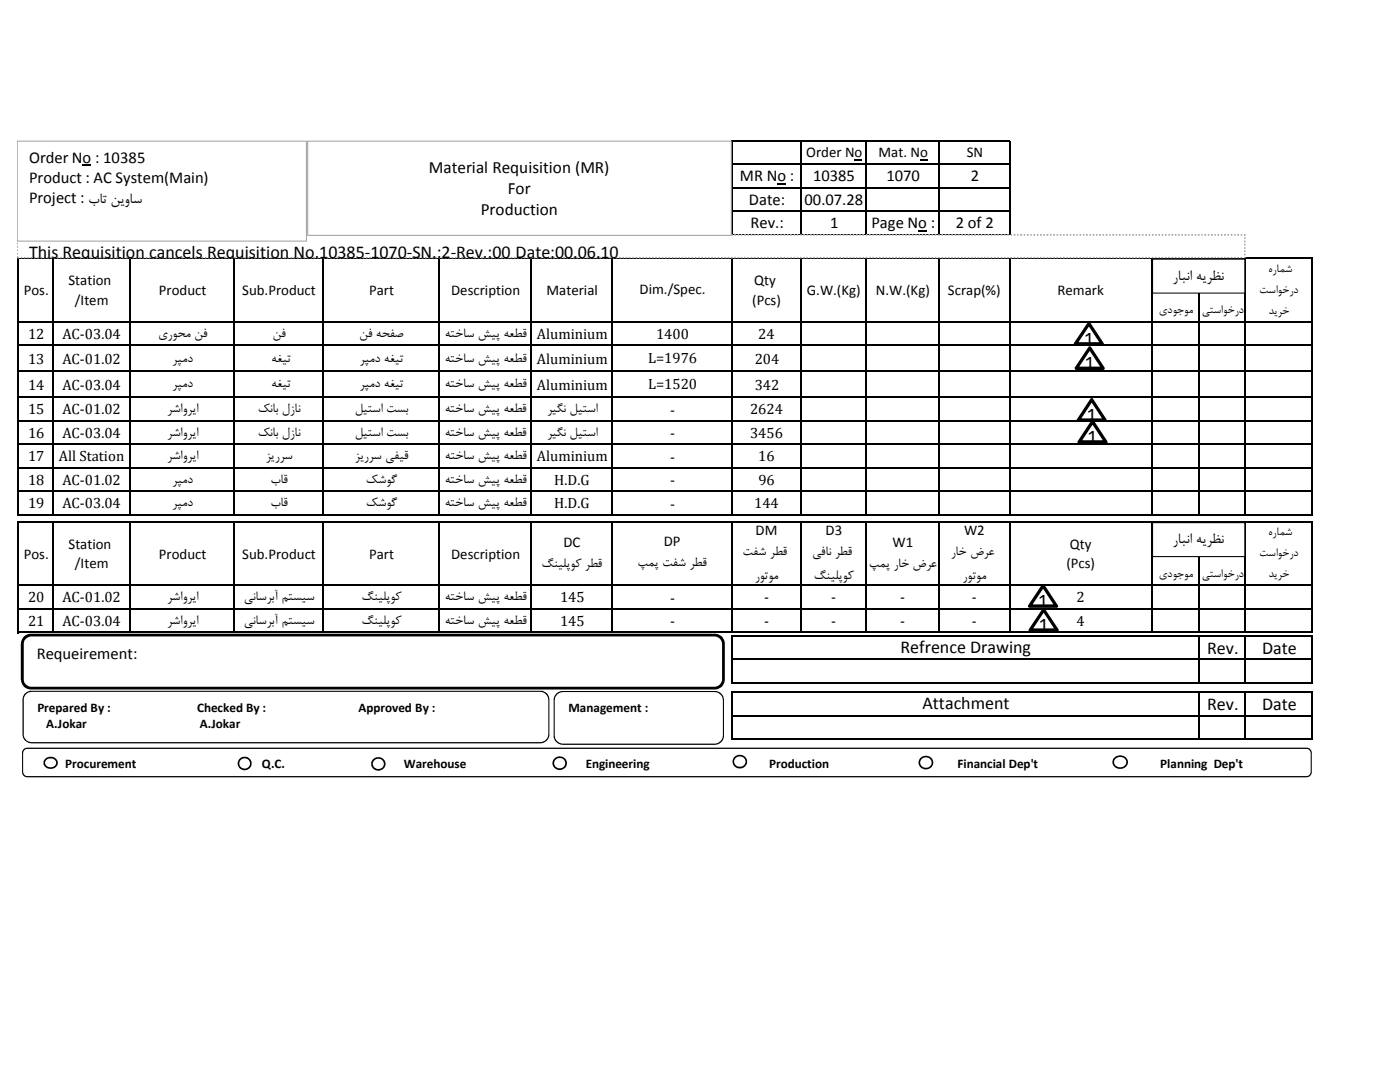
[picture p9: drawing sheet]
<svg xmlns="http://www.w3.org/2000/svg" width="279mm" height="216mm" viewBox="0 0 279 216" stroke-linecap="round" stroke-linejoin="round" font-family="sans-serif">
<path d="M155.2 36.6h1.7v.2h-1.7zM170.5 31.7h1.6v.3h-1.6zM183.6 31.7h1.6v.3h-1.6zM183.3 46h1.7v.2h-1.7z" fill="#000"/>
<g fill="none" stroke="#000" stroke-width=".3">
<path d="M146.1 27.9v19.1M146.2 28h55.4M146.2 32.7h55.4M146.2 37.4h55.4M159.9 28.2v18.8M172.9 28.2v18.8M187.4 28.2v18.8M201.5 28.2v74.7M3.6 51.4v51.5M3.7 51.5h258.3M10.6 51.7v51.2M25.9 51.7v51.2"/>
<path d="M46.7 51.7v51.2M64.4 51.7v51.2M87.6 51.7v51.2M106 51.7v51.2M122.2 51.7v51.2M146.1 51.7v51.2M146.2 42.1h55.4M146.2 46.8h55.4M159.9 51.7v51.2M172.9 51.7v51.2M187.4 51.7v51.2M229.8 51.7v51.2"/>
<path d="M239.2 51.7v51.2M248.6 51.7v51.2M261.8 51.7v51.2M3.7 64.2h258.3M3.7 68.9h258.3M3.7 74.1h258.3M3.7 79.2h258.3M3.7 83.9h258.3M3.7 88.6h258.3M3.7 93.3h258.3M3.7 98h258.3M3.6 104v22.3"/>
<path d="M3.7 102.7h258.3M3.7 104.1h258.3M3.7 116.8h258.3M10.6 104.3v22M25.9 104.3v22M46.7 104.3v22M64.4 104.3v22M87.6 104.3v22M106 104.3v22M122.2 104.3v22M146.1 104.3v22M159.9 104.3v22"/>
<path d="M172.9 104.3v22M187.4 104.3v22M201.5 104.3v22M229.8 104.3v22M239.2 104.3v22M248.6 104.3v22M261.8 104.3v22M3.7 121.5h258.3M3.7 126.2h258.3M146.1 126.7v9.7M146.1 138v9.7M146.2 126.9h115.8"/>
<path d="M146.2 131.6h115.8M146.2 136.2h115.8M146.2 138.1h115.8M239.2 127v9.4M239.2 138.3v9.4M248.6 127v9.4M248.6 138.3v9.4M261.8 127v9.4M261.8 138.3v9.4M146.2 142.8h115.8M146.2 147.5h115.8"/>
</g>
<path d="M5 127.2l.8-.4 .4-.1h136.4a1.75 1.75 0 0 1 1.8 1.8v7.1a1.72 1.72 0 0 1-1.8 1.7h-136.4a1.75 1.75 0 0 1-1.8-1.7v-7.1l.1-.5z" fill-rule="evenodd" fill="#fff"/>
<path d="M4.7 127l.7-.4 .6-.2h136.8l.6 .2 .7 .4 .5 .8 .1 7.9-.2 .6-.4 .7-.7 .5-.6 .1h-136.8l-.6-.1-.7-.5-.4-.6-.2-.8v-7.1l.2-.8zM5.2 127.5l-.5 .8v7.4l.3 .7 .4 .4 .7 .2h136.6l.9-.4 .5-.9v-7.3l-.4-.9-.9-.5h-136.7z" fill="#000"/>
<path d="M5.1 138.4l.8-.4 .4-.1h101.5a1.74 1.74 0 0 1 1.7 1.8v6.8a1.71 1.71 0 0 1-1.7 1.7h-101.5a1.71 1.71 0 0 1-1.7-1.7v-6.8l.1-.5z" fill-rule="evenodd" fill="#fff"/>
<path d="M5 138.3l.9-.5h102.3l.9 .5 .5 1.1v7.5a1.88 1.88 0 0 1-1.8 1.4h-101.5a1.98 1.98 0 0 1-1.7-1.1l-.1-.5v-7.2l.1-.6zM5.2 138.5l-.5 .8v7.5l.5 .8 .9 .5h101.9l1-.5 .3-.5 .1-.6v-7.2l-.5-.8-.4-.3-.7-.2h-101.5l-.6 .2z" fill="#000"/>
<path d="M111.1 138.5l.8-.5h.5h30.2a1.75 1.75 0 0 1 1.8 1.7v7a1.75 1.75 0 0 1-1.8 1.8h-30.2a1.79 1.79 0 0 1-1.8-1.8v-7v-.4z" fill-rule="evenodd" fill="#fff"/>
<path d="M111 138.4l1-.5h31l1 .5 .4 .6 .1 .5v7.6a1.95 1.95 0 0 1-1.9 1.5l-30.8-.1a1.89 1.89 0 0 1-1.3-1.7v-7.4zM111.2 138.6l-.4 .5-.1 .6v7l.3 1 .8 .6 31 .1 1-.5 .4-.7 .1-7.5-.3-.9-.9-.6-30.7-.1-.7 .1z" fill="#000"/>
<path d="M4.8 149.6l.7-.3h255.2a.94 .94 0 0 1 1 .9v3.9a.94 .94 0 0 1-1 .9h-255.2a.95 .95 0 0 1-1-.9v-3.9z" fill-rule="evenodd" fill="#fff"/>
<path d="M4.7 149.5l.5-.3h255.7l.5 .2 .4 .6v4.2a1.03 1.03 0 0 1-.8 .9h-255.8a1.04 1.04 0 0 1-.8-1v-4.1zM4.9 149.6l-.3 .6v3.8l.2 .5 .5 .4h255.6l.5-.4 .2-.4v-3.9l-.3-.6-.4-.2h-255.6z" fill="#000"/>
<path d="M9.1 151.6a1.28 1.28 0 0 1 1.4-.4 1.28 1.28 0 0 1 .8 1.4 1.28 1.28 0 0 1-1.5 .7 1.28 1.28 0 0 1-.9-1.4z" fill-rule="evenodd" fill="#fff"/>
<path d="M8.9 151.6a1.56 1.56 0 0 1 2.5 .1 1.41 1.41 0 0 1-.7 1.7 1.41 1.41 0 0 1-1.8-.5 1.11 1.11 0 0 1 0-1.3zM9.3 151.6l-.3 .6 .1 .4 .3 .4 .7 .1 .4-.1 .6-.4 .1-.5-.4-.6-.9-.2z" fill="#000"/>
<circle cx="48.8" cy="152.4" r="1.21" fill="#fff"/>
<path d="M47.4 152.3a1.4 1.4 0 0 1 2.8 0 1.4 1.4 0 0 1-2.8 0zM47.8 152.3a1.06 1.06 0 0 0 2.1 0 1.06 1.06 0 0 0-2.1 0z" fill="#000"/>
<circle cx="75.5" cy="152.5" r="1.22" fill="#fff"/>
<path d="M74.1 152.4a1.4 1.4 0 0 1 2.8 0 1.4 1.4 0 0 1-2.8 0zM74.7 151.7l-.3 .7 .3 .8 .8 .3 .6-.2 .4-.3 .1-.6-.3-.7-.8-.3z" fill="#000"/>
<path d="M222.4 151.4a1.39 1.39 0 0 1 1.7-.4 1.39 1.39 0 0 1 .8 1.4 1.39 1.39 0 0 1-1.7 .9 1.39 1.39 0 0 1-1-1.6z" fill-rule="evenodd" fill="#fff"/>
<path d="M222.5 151.1a1.52 1.52 0 0 1 1.8-.3 1.52 1.52 0 0 1 .7 1.8l-.6 .6a1.69 1.69 0 0 1-1.5 .1 1.3 1.3 0 0 1-.4-2.2zM222.7 151.3l-.4 .5v.5l.6 .7 .7 .1 .5-.1 .6-.5v-.8l-.4-.5-1-.2z" fill="#000"/>
<circle cx="111.7" cy="152.3" r="1.25" fill="#fff"/>
<path d="M110.7 151.3a1.46 1.46 0 0 1 1.5-.3 1.46 1.46 0 0 1 1 1.3 1.42 1.42 0 0 1-2 1.3 1.42 1.42 0 0 1-.5-2.3zM110.6 152.3a1.1 1.1 0 0 0 2.2 0 1.1 1.1 0 0 0-2.2 0z" fill="#000"/>
<path d="M183.7 151.5a1.29 1.29 0 0 1 2-.3 1.29 1.29 0 0 1 0 1.9 1.29 1.29 0 0 1-2-.2 1.11 1.11 0 0 1 0-1.4z" fill-rule="evenodd" fill="#fff"/>
<path d="M183.8 151.2a1.4 1.4 0 0 1 2.1 .1 1.4 1.4 0 0 1-.6 2.1 1.38 1.38 0 0 1-1.7-.4 1.38 1.38 0 0 1 .2-1.8zM183.9 151.4l-.3 .5v.5l.5 .6 .9 .2 .8-.5 .1-.8-.4-.6-1-.2z" fill="#000"/>
<circle cx="147.6" cy="152" r="1.26" fill="#fff"/>
<path d="M146.4 151.2l.2-.2a1.4 1.4 0 0 1 2.3 .4 1.4 1.4 0 0 1-1.3 1.9 1.36 1.36 0 0 1-1.4-1.6zM146.9 151.2l-.4 .6v.4l.3 .5 .4 .3h.7l.7-.4 .2-.7-.3-.7-.9-.3z" fill="#000"/>
<path d="M230 104.3h18.4v6.7h-18.4z" fill="#fff"/>
<path d="M229.9 104.2l18.5-.1 .1 .2v6.8l-18.5 .1-.1-.2zM230 104.4l.1-.1v6.7h-.1h18.4h-.1v-6.7l.1 .1z" fill="#000"/>
<path d="M3.4 46.9h245v4.5h-245z" fill="#fff"/>
<path d="M3.4 51.1h.2v.3h-.2zM3.4 50.4h.2v.4h-.2zM3.4 49.8h.2v.3h-.2zM3.4 49.1h.2v.3h-.2zM3.4 48.5h.2v.3h-.2zM3.4 47.8h.2v.3h-.2zM3.4 47.2h.2v.3h-.2zM3.5 46.7h.3v.3h-.3zM4.1 46.7h.4v.3h-.4zM4.8 46.7h.3v.3h-.3zM5.5 46.7h.3v.3h-.3zM6.1 46.7h.3v.3h-.3zM6.8 46.7h.3v.3h-.3zM7.5 46.7h.2v.3h-.2zM8.1 46.7h.3v.3h-.3zM8.8 46.7h.3v.3h-.3zM9.4 46.7h.3v.3h-.3zM10.1 46.7h.3v.3h-.3zM10.7 46.7h.3v.3h-.3zM11.4 46.7h.3v.3h-.3zM12 46.7h.4v.3h-.4zM12.7 46.7h.3v.3h-.3zM13.3 46.7h.4v.3h-.4zM14 46.7h.3v.3h-.3zM14.6 46.7h.4v.3h-.4zM15.3 46.7h.3v.3h-.3zM16 46.7h.3v.3h-.3zM16.6 46.7h.3v.3h-.3zM17.3 46.7h.3v.3h-.3zM17.9 46.7h.3v.3h-.3zM18.6 46.7h.3v.3h-.3zM19.3 46.7h.3v.3h-.3zM19.9 46.7h.3v.3h-.3zM20.6 46.7h.3v.3h-.3zM21.2 46.7h.3v.3h-.3zM21.9 46.7h.3v.3h-.3zM22.5 46.7h.4v.3h-.4zM23.2 46.7h.3v.3h-.3zM23.8 46.7h.4v.3h-.4zM24.5 46.7h.3v.3h-.3zM25.1 46.7h.4v.3h-.4zM25.8 46.7h.3v.3h-.3zM26.5 46.7h.3v.3h-.3zM27.1 46.7h.3v.3h-.3zM27.8 46.7h.3v.3h-.3zM28.4 46.7h.3v.3h-.3zM29.1 46.7h.3v.3h-.3zM29.8 46.7h.3v.3h-.3zM30.4 46.7h.3v.3h-.3zM31.1 46.7h.3v.3h-.3zM31.7 46.7h.3v.3h-.3zM32.4 46.7h.3v.3h-.3zM33 46.7h.4v.3h-.4zM33.7 46.7h.3v.3h-.3zM34.3 46.7h.4v.3h-.4zM35 46.7h.3v.3h-.3zM35.6 46.7h.4v.3h-.4zM36.3 46.7h.3v.3h-.3zM37 46.7h.3v.3h-.3zM37.6 46.7h.3v.3h-.3zM38.3 46.7h.3v.3h-.3zM38.9 46.7h.3v.3h-.3zM39.6 46.7h.3v.3h-.3zM40.3 46.7h.3v.3h-.3zM40.9 46.7h.3v.3h-.3zM41.6 46.7h.3v.3h-.3zM42.2 46.7h.3v.3h-.3zM42.9 46.7h.3v.3h-.3zM43.5 46.7h.4v.3h-.4zM44.2 46.7h.3v.3h-.3zM44.8 46.7h.4v.3h-.4zM45.5 46.7h.3v.3h-.3zM46.1 46.7h.4v.3h-.4zM46.8 46.7h.3v.3h-.3zM47.5 46.7h.3v.3h-.3zM48.1 46.7h.3v.3h-.3zM48.8 46.7h.3v.3h-.3zM49.4 46.7h.3v.3h-.3zM50.1 46.7h.3v.3h-.3zM50.8 46.7h.3v.3h-.3zM51.4 46.7h.3v.3h-.3zM52.1 46.7h.3v.3h-.3zM52.7 46.7h.3v.3h-.3zM53.4 46.7h.3v.3h-.3zM54 46.7h.4v.3h-.4zM54.7 46.7h.3v.3h-.3zM55.3 46.7h.4v.3h-.4zM56 46.7h.3v.3h-.3zM56.6 46.7h.4v.3h-.4zM57.3 46.7h.3v.3h-.3zM58 46.7h.3v.3h-.3zM58.6 46.7h.3v.3h-.3zM59.3 46.7h.3v.3h-.3zM59.9 46.7h.3v.3h-.3zM60.6 46.7h.3v.3h-.3zM61.3 46.7h.3v.3h-.3zM61.9 46.7h.3v.3h-.3zM62.6 46.7h.3v.3h-.3zM63.2 46.7h.3v.3h-.3zM63.9 46.7h.3v.3h-.3zM64.5 46.7h.4v.3h-.4zM65.2 46.7h.3v.3h-.3zM65.8 46.7h.4v.3h-.4zM66.5 46.7h.3v.3h-.3zM67.1 46.7h.4v.3h-.4zM67.8 46.7h.3v.3h-.3zM68.5 46.7h.3v.3h-.3zM69.1 46.7h.3v.3h-.3zM69.8 46.7h.3v.3h-.3zM70.4 46.7h.3v.3h-.3zM71.1 46.7h.3v.3h-.3zM71.8 46.7h.3v.3h-.3zM72.4 46.7h.3v.3h-.3zM73.1 46.7h.3v.3h-.3zM73.7 46.7h.3v.3h-.3zM74.4 46.7h.3v.3h-.3zM75 46.7h.4v.3h-.4zM75.7 46.7h.3v.3h-.3zM76.3 46.7h.4v.3h-.4zM77 46.7h.3v.3h-.3zM77.6 46.7h.4v.3h-.4zM78.3 46.7h.3v.3h-.3zM79 46.7h.3v.3h-.3zM79.6 46.7h.3v.3h-.3zM80.3 46.7h.3v.3h-.3zM80.9 46.7h.3v.3h-.3zM81.6 46.7h.3v.3h-.3zM82.3 46.7h.2v.3h-.2zM82.9 46.7h.3v.3h-.3zM83.6 46.7h.3v.3h-.3zM84.2 46.7h.3v.3h-.3zM84.9 46.7h.3v.3h-.3zM85.5 46.7h.4v.3h-.4zM86.2 46.7h.3v.3h-.3zM86.8 46.7h.4v.3h-.4zM87.5 46.7h.3v.3h-.3zM88.1 46.7h.4v.3h-.4zM88.8 46.7h.3v.3h-.3zM89.5 46.7h.3v.3h-.3zM90.1 46.7h.3v.3h-.3zM90.8 46.7h.3v.3h-.3zM91.4 46.7h.3v.3h-.3zM92.1 46.7h.3v.3h-.3zM92.8 46.7h.2v.3h-.2zM93.4 46.7h.3v.3h-.3zM94.1 46.7h.3v.3h-.3zM94.7 46.7h.3v.3h-.3zM95.4 46.7h.3v.3h-.3zM96 46.7h.4v.3h-.4zM96.7 46.7h.3v.3h-.3zM97.3 46.7h.4v.3h-.4zM98 46.7h.3v.3h-.3zM98.6 46.7h.4v.3h-.4zM99.3 46.7h.3v.3h-.3zM99.9 46.7h.4v.3h-.4zM100.6 46.7h.3v.3h-.3zM101.3 46.7h.3v.3h-.3zM101.9 46.7h.3v.3h-.3zM102.6 46.7h.3v.3h-.3zM103.3 46.7h.2v.3h-.2zM103.9 46.7h.3v.3h-.3zM104.6 46.7h.3v.3h-.3zM105.2 46.7h.3v.3h-.3zM105.9 46.7h.3v.3h-.3zM106.5 46.7h.3v.3h-.3zM107.2 46.7h.3v.3h-.3zM107.8 46.7h.4v.3h-.4zM108.5 46.7h.3v.3h-.3zM109.1 46.7h.4v.3h-.4zM109.8 46.7h.3v.3h-.3zM110.4 46.7h.4v.3h-.4zM111.1 46.7h.3v.3h-.3zM111.8 46.7h.3v.3h-.3zM112.4 46.7h.3v.3h-.3zM113.1 46.7h.3v.3h-.3zM113.7 46.7h.3v.3h-.3zM114.4 46.7h.3v.3h-.3zM115.1 46.7h.3v.3h-.3zM115.7 46.7h.3v.3h-.3zM116.4 46.7h.3v.3h-.3zM117 46.7h.3v.3h-.3zM117.7 46.7h.3v.3h-.3zM118.3 46.7h.4v.3h-.4zM119 46.7h.3v.3h-.3zM119.6 46.7h.4v.3h-.4zM120.3 46.7h.3v.3h-.3zM120.9 46.7h.4v.3h-.4zM121.6 46.7h.3v.3h-.3zM122.3 46.7h.3v.3h-.3zM122.9 46.7h.3v.3h-.3zM123.6 46.7h.3v.3h-.3zM124.2 46.7h.3v.3h-.3zM124.9 46.7h.3v.3h-.3zM125.6 46.7h.3v.3h-.3zM126.2 46.7h.3v.3h-.3zM126.9 46.7h.3v.3h-.3zM127.5 46.7h.3v.3h-.3zM128.2 46.7h.3v.3h-.3zM128.8 46.7h.4v.3h-.4zM129.5 46.7h.3v.3h-.3zM130.1 46.7h.4v.3h-.4zM130.8 46.7h.3v.3h-.3zM131.4 46.7h.4v.3h-.4zM132.1 46.7h.3v.3h-.3zM132.8 46.7h.3v.3h-.3zM133.4 46.7h.3v.3h-.3zM134.1 46.7h.3v.3h-.3zM134.7 46.7h.3v.3h-.3zM135.4 46.7h.3v.3h-.3zM136.1 46.7h.3v.3h-.3zM136.7 46.7h.3v.3h-.3zM137.4 46.7h.3v.3h-.3zM138 46.7h.3v.3h-.3zM138.7 46.7h.3v.3h-.3zM139.3 46.7h.4v.3h-.4zM140 46.7h.3v.3h-.3zM140.6 46.7h.4v.3h-.4zM141.3 46.7h.3v.3h-.3zM141.9 46.7h.4v.3h-.4zM142.6 46.7h.3v.3h-.3zM143.3 46.7h.3v.3h-.3zM143.9 46.7h.3v.3h-.3zM144.6 46.7h.3v.3h-.3zM145.2 46.7h.3v.3h-.3zM145.9 46.7h.3v.3h-.3zM146.6 46.7h.3v.3h-.3zM147.2 46.7h.3v.3h-.3zM147.9 46.7h.3v.3h-.3zM148.5 46.7h.3v.3h-.3zM149.2 46.7h.3v.3h-.3zM149.8 46.7h.4v.3h-.4zM150.5 46.7h.3v.3h-.3zM151.1 46.7h.4v.3h-.4zM151.8 46.7h.3v.3h-.3zM152.4 46.7h.4v.3h-.4zM153.1 46.7h.3v.3h-.3zM153.8 46.7h.3v.3h-.3zM154.4 46.7h.3v.3h-.3zM155.1 46.7h.3v.3h-.3zM155.7 46.7h.3v.3h-.3zM156.4 46.7h.3v.3h-.3zM157.1 46.7h.3v.3h-.3zM157.7 46.7h.3v.3h-.3zM158.4 46.7h.3v.3h-.3zM159 46.7h.3v.3h-.3zM159.7 46.7h.3v.3h-.3zM160.3 46.7h.4v.3h-.4zM161 46.7h.3v.3h-.3zM161.6 46.7h.4v.3h-.4zM162.3 46.7h.3v.3h-.3zM162.9 46.7h.4v.3h-.4zM163.6 46.7h.3v.3h-.3zM164.3 46.7h.3v.3h-.3zM164.9 46.7h.3v.3h-.3zM165.6 46.7h.3v.3h-.3zM166.2 46.7h.3v.3h-.3zM166.9 46.7h.3v.3h-.3zM167.6 46.7h.3v.3h-.3zM168.2 46.7h.3v.3h-.3zM168.9 46.7h.3v.3h-.3zM169.5 46.7h.3v.3h-.3zM170.2 46.7h.3v.3h-.3zM170.8 46.7h.4v.3h-.4zM171.5 46.7h.3v.3h-.3zM172.1 46.7h.4v.3h-.4zM172.8 46.7h.3v.3h-.3zM173.4 46.7h.4v.3h-.4zM174.1 46.7h.3v.3h-.3zM174.8 46.7h.3v.3h-.3zM175.4 46.7h.3v.3h-.3zM176.1 46.7h.3v.3h-.3zM176.7 46.7h.3v.3h-.3zM177.4 46.7h.3v.3h-.3zM178.1 46.7h.3v.3h-.3zM178.7 46.7h.3v.3h-.3zM179.4 46.7h.3v.3h-.3zM180 46.7h.3v.3h-.3zM180.7 46.7h.3v.3h-.3zM181.3 46.7h.4v.3h-.4zM182 46.7h.3v.3h-.3zM182.6 46.7h.4v.3h-.4zM183.3 46.7h.3v.3h-.3zM183.9 46.7h.4v.3h-.4zM184.6 46.7h.3v.3h-.3zM185.3 46.7h.3v.3h-.3zM185.9 46.7h.3v.3h-.3zM186.6 46.7h.3v.3h-.3zM187.2 46.7h.3v.3h-.3zM187.9 46.7h.3v.3h-.3zM188.6 46.7h.2v.3h-.2zM189.2 46.7h.3v.3h-.3zM189.9 46.7h.3v.3h-.3zM190.5 46.7h.3v.3h-.3zM191.2 46.7h.3v.3h-.3zM191.8 46.7h.4v.3h-.4zM192.5 46.7h.3v.3h-.3zM193.1 46.7h.4v.3h-.4zM193.8 46.7h.3v.3h-.3zM194.4 46.7h.4v.3h-.4zM195.1 46.7h.3v.3h-.3zM195.7 46.7h.4v.3h-.4zM196.4 46.7h.3v.3h-.3zM197.1 46.7h.3v.3h-.3zM197.7 46.7h.3v.3h-.3zM198.4 46.7h.3v.3h-.3zM199.1 46.7h.2v.3h-.2zM199.7 46.7h.3v.3h-.3zM200.4 46.7h.3v.3h-.3zM201 46.7h.3v.3h-.3zM201.7 46.7h.3v.3h-.3zM202.3 46.7h.3v.3h-.3zM203 46.7h.3v.3h-.3zM203.6 46.7h.4v.3h-.4zM204.3 46.7h.3v.3h-.3zM204.9 46.7h.4v.3h-.4zM205.6 46.7h.3v.3h-.3zM206.2 46.7h.4v.3h-.4zM206.9 46.7h.3v.3h-.3zM207.6 46.7h.3v.3h-.3zM208.2 46.7h.3v.3h-.3zM208.9 46.7h.3v.3h-.3zM209.5 46.7h.3v.3h-.3zM210.2 46.7h.3v.3h-.3zM210.9 46.7h.3v.3h-.3zM211.5 46.7h.3v.3h-.3zM212.2 46.7h.3v.3h-.3zM212.8 46.7h.3v.3h-.3zM213.5 46.7h.3v.3h-.3zM214.1 46.7h.4v.3h-.4zM214.8 46.7h.3v.3h-.3zM215.4 46.7h.4v.3h-.4zM216.1 46.7h.3v.3h-.3zM216.7 46.7h.4v.3h-.4zM217.4 46.7h.3v.3h-.3zM218.1 46.7h.3v.3h-.3zM218.7 46.7h.3v.3h-.3zM219.4 46.7h.3v.3h-.3zM220 46.7h.3v.3h-.3zM220.7 46.7h.3v.3h-.3zM221.4 46.7h.3v.3h-.3zM222 46.7h.3v.3h-.3zM222.7 46.7h.3v.3h-.3zM223.3 46.7h.3v.3h-.3zM224 46.7h.3v.3h-.3zM224.6 46.7h.4v.3h-.4zM225.3 46.7h.3v.3h-.3zM225.9 46.7h.4v.3h-.4zM226.6 46.7h.3v.3h-.3zM227.2 46.7h.4v.3h-.4zM227.9 46.7h.3v.3h-.3zM228.6 46.7h.3v.3h-.3zM229.2 46.7h.3v.3h-.3zM229.9 46.7h.3v.3h-.3zM230.5 46.7h.3v.3h-.3zM231.2 46.7h.3v.3h-.3zM231.9 46.7h.3v.3h-.3zM232.5 46.7h.3v.3h-.3zM233.2 46.7h.3v.3h-.3zM233.8 46.7h.3v.3h-.3zM234.5 46.7h.3v.3h-.3zM235.1 46.7h.4v.3h-.4zM235.8 46.7h.3v.3h-.3zM236.4 46.7h.4v.3h-.4zM237.1 46.7h.3v.3h-.3zM237.7 46.7h.4v.3h-.4zM238.4 46.7h.3v.3h-.3zM239.1 46.7h.3v.3h-.3zM239.7 46.7h.3v.3h-.3zM240.4 46.7h.3v.3h-.3zM241 46.7h.3v.3h-.3zM241.7 46.7h.3v.3h-.3zM242.4 46.7h.3v.3h-.3zM243 46.7h.3v.3h-.3zM243.7 46.7h.3v.3h-.3zM244.3 46.7h.3v.3h-.3zM245 46.7h.3v.3h-.3zM245.6 46.7h.4v.3h-.4zM246.3 46.7h.3v.3h-.3zM246.9 46.7h.4v.3h-.4zM247.6 46.7h.3v.3h-.3zM248.2 46.7h.3l.1 .3h-.3v-.1l.1 .1h-.2zM248.3 47.3h.3v.4h-.3zM248.3 48h.3v.3h-.3zM248.3 48.6h.3v.4h-.3zM248.3 49.3h.3v.4h-.3zM248.3 50h.3v.3h-.3zM248.3 50.6h.3v.4h-.3zM248.2 51.3h.2l-.1 .1v-.1h.3l-.1 .2-.3 .1zM247.6 51.3h.3v.3h-.3zM246.9 51.3h.4v.3h-.4zM246.3 51.3h.3v.3h-.3zM245.6 51.3h.4v.3h-.4zM244.9 51.3h.4v.3h-.4zM244.3 51.3h.3v.3h-.3zM243.6 51.3h.4v.3h-.4zM243 51.3h.3v.3h-.3zM242.3 51.3h.4v.3h-.4zM241.7 51.3h.3v.3h-.3zM241 51.3h.3v.3h-.3zM240.4 51.3h.3v.3h-.3zM239.7 51.3h.3v.3h-.3zM239.1 51.3h.3v.3h-.3zM238.4 51.3h.3v.3h-.3zM237.7 51.3h.4v.3h-.4zM237.1 51.3h.3v.3h-.3zM236.4 51.3h.4v.3h-.4zM235.8 51.3h.3v.3h-.3zM235.1 51.3h.4v.3h-.4zM234.4 51.3h.4v.3h-.4zM233.8 51.3h.3v.3h-.3zM233.1 51.3h.4v.3h-.4zM232.5 51.3h.3v.3h-.3zM231.8 51.3h.4v.3h-.4zM231.2 51.3h.3v.3h-.3zM230.5 51.3h.3v.3h-.3zM229.9 51.3h.3v.3h-.3zM229.2 51.3h.3v.3h-.3zM228.6 51.3h.3v.3h-.3zM227.9 51.3h.3v.3h-.3zM227.2 51.3h.4v.3h-.4zM226.6 51.3h.3v.3h-.3zM225.9 51.3h.4v.3h-.4zM225.3 51.3h.3v.3h-.3zM224.6 51.3h.4v.3h-.4zM223.9 51.3h.4v.3h-.4zM223.3 51.3h.3v.3h-.3zM222.6 51.3h.4v.3h-.4zM222 51.3h.3v.3h-.3zM221.3 51.3h.4v.3h-.4zM220.7 51.3h.3v.3h-.3zM220 51.3h.3v.3h-.3zM219.4 51.3h.3v.3h-.3zM218.7 51.3h.3v.3h-.3zM218.1 51.3h.3v.3h-.3zM217.4 51.3h.3v.3h-.3zM216.7 51.3h.4v.3h-.4zM216.1 51.3h.3v.3h-.3zM215.4 51.3h.4v.3h-.4zM214.8 51.3h.3v.3h-.3zM214.1 51.3h.4v.3h-.4zM213.4 51.3h.4v.3h-.4zM212.8 51.3h.3v.3h-.3zM212.1 51.3h.4v.3h-.4zM211.5 51.3h.3v.3h-.3zM210.8 51.3h.4v.3h-.4zM210.2 51.3h.3v.3h-.3zM209.5 51.3h.3v.3h-.3zM208.9 51.3h.3v.3h-.3zM208.2 51.3h.3v.3h-.3zM207.6 51.3h.3v.3h-.3zM206.9 51.3h.3v.3h-.3zM206.2 51.3h.4v.3h-.4zM205.6 51.3h.3v.3h-.3zM204.9 51.3h.4v.3h-.4zM204.3 51.3h.3v.3h-.3zM203.6 51.3h.4v.3h-.4zM202.9 51.3h.4v.3h-.4zM202.3 51.3h.3v.3h-.3zM201.6 51.3h.4v.3h-.4zM201 51.3h.3v.3h-.3zM200.3 51.3h.4v.3h-.4zM199.7 51.3h.3v.3h-.3zM199 51.3h.3v.3h-.3zM198.4 51.3h.3v.3h-.3zM197.7 51.3h.3v.3h-.3zM197.1 51.3h.3v.3h-.3zM196.4 51.3h.3v.3h-.3zM195.7 51.3h.4v.3h-.4zM195.1 51.3h.3v.3h-.3zM194.4 51.3h.4v.3h-.4zM193.8 51.3h.3v.3h-.3zM193.1 51.3h.4v.3h-.4zM192.4 51.3h.4v.3h-.4zM191.8 51.3h.4v.3h-.4zM191.1 51.3h.4v.3h-.4zM190.5 51.3h.3v.3h-.3zM189.8 51.3h.4v.3h-.4zM189.2 51.3h.3v.3h-.3zM188.5 51.3h.3v.3h-.3zM187.9 51.3h.3v.3h-.3zM187.2 51.3h.3v.3h-.3zM186.6 51.3h.3v.3h-.3zM185.9 51.3h.3v.3h-.3zM185.3 51.3h.3v.3h-.3zM184.6 51.3h.3v.3h-.3zM183.9 51.3h.4v.3h-.4zM183.3 51.3h.3v.3h-.3zM182.6 51.3h.4v.3h-.4zM181.9 51.3h.4v.3h-.4zM181.3 51.3h.4v.3h-.4zM180.6 51.3h.4v.3h-.4zM180 51.3h.3v.3h-.3zM179.3 51.3h.4v.3h-.4zM178.7 51.3h.3v.3h-.3zM178 51.3h.4v.3h-.4zM177.4 51.3h.3v.3h-.3zM176.7 51.3h.3v.3h-.3zM176.1 51.3h.3v.3h-.3zM175.4 51.3h.3v.3h-.3zM174.8 51.3h.3v.3h-.3zM174.1 51.3h.3v.3h-.3zM173.4 51.3h.4v.3h-.4zM172.8 51.3h.3v.3h-.3zM172.1 51.3h.4v.3h-.4zM171.4 51.3h.4v.3h-.4zM170.8 51.3h.4v.3h-.4zM170.1 51.3h.4v.3h-.4zM169.5 51.3h.3v.3h-.3zM168.8 51.3h.4v.3h-.4zM168.2 51.3h.3v.3h-.3zM167.5 51.3h.4v.3h-.4zM166.9 51.3h.3v.3h-.3zM166.2 51.3h.3v.3h-.3zM165.6 51.3h.3v.3h-.3zM164.9 51.3h.3v.3h-.3zM164.3 51.3h.3v.3h-.3zM163.6 51.3h.3v.3h-.3zM162.9 51.3h.4v.3h-.4zM162.3 51.3h.3v.3h-.3zM161.6 51.3h.4v.3h-.4zM161 51.3h.3v.3h-.3zM160.3 51.3h.4v.3h-.4zM159.6 51.3h.4v.3h-.4zM159 51.3h.3v.3h-.3zM158.3 51.3h.4v.3h-.4zM157.7 51.3h.3v.3h-.3zM157 51.3h.4v.3h-.4zM156.4 51.3h.3v.3h-.3zM155.7 51.3h.3v.3h-.3zM155.1 51.3h.3v.3h-.3zM154.4 51.3h.3v.3h-.3zM153.8 51.3h.3v.3h-.3zM153.1 51.3h.3v.3h-.3zM152.4 51.3h.4v.3h-.4zM151.8 51.3h.3v.3h-.3zM151.1 51.3h.4v.3h-.4zM150.5 51.3h.3v.3h-.3zM149.8 51.3h.4v.3h-.4zM149.1 51.3h.4v.3h-.4zM148.5 51.3h.3v.3h-.3zM147.8 51.3h.4v.3h-.4zM147.2 51.3h.3v.3h-.3zM146.5 51.3h.4v.3h-.4zM145.9 51.3h.3v.3h-.3zM145.2 51.3h.3v.3h-.3zM144.6 51.3h.3v.3h-.3zM143.9 51.3h.3v.3h-.3zM143.3 51.3h.3v.3h-.3zM142.6 51.3h.3v.3h-.3zM141.9 51.3h.4v.3h-.4zM141.3 51.3h.3v.3h-.3zM140.6 51.3h.4v.3h-.4zM140 51.3h.3v.3h-.3zM139.3 51.3h.4v.3h-.4zM138.6 51.3h.4v.3h-.4zM138 51.3h.3v.3h-.3zM137.3 51.3h.4v.3h-.4zM136.7 51.3h.3v.3h-.3zM136 51.3h.4v.3h-.4zM135.4 51.3h.3v.3h-.3zM134.7 51.3h.3v.3h-.3zM134.1 51.3h.3v.3h-.3zM133.4 51.3h.3v.3h-.3zM132.8 51.3h.3v.3h-.3zM132.1 51.3h.3v.3h-.3zM131.4 51.3h.4v.3h-.4zM130.8 51.3h.3v.3h-.3zM130.1 51.3h.4v.3h-.4zM129.5 51.3h.3v.3h-.3zM128.8 51.3h.4v.3h-.4zM128.1 51.3h.4v.3h-.4zM127.5 51.3h.3v.3h-.3zM126.8 51.3h.4v.3h-.4zM126.2 51.3h.3v.3h-.3zM125.5 51.3h.4v.3h-.4zM124.9 51.3h.3v.3h-.3zM124.2 51.3h.3v.3h-.3zM123.6 51.3h.3v.3h-.3zM122.9 51.3h.3v.3h-.3zM122.3 51.3h.3v.3h-.3zM121.6 51.3h.3v.3h-.3zM120.9 51.3h.4v.3h-.4zM120.3 51.3h.3v.3h-.3zM119.6 51.3h.4v.3h-.4zM119 51.3h.3v.3h-.3zM118.3 51.3h.4v.3h-.4zM117.6 51.3h.4v.3h-.4zM117 51.3h.3v.3h-.3zM116.3 51.3h.4v.3h-.4zM115.7 51.3h.3v.3h-.3zM115 51.3h.4v.3h-.4zM114.4 51.3h.3v.3h-.3zM113.7 51.3h.3v.3h-.3zM113.1 51.3h.3v.3h-.3zM112.4 51.3h.3v.3h-.3zM111.8 51.3h.3v.3h-.3zM111.1 51.3h.3v.3h-.3zM110.4 51.3h.4v.3h-.4zM109.8 51.3h.3v.3h-.3zM109.1 51.3h.4v.3h-.4zM108.5 51.3h.3v.3h-.3zM107.8 51.3h.4v.3h-.4zM107.1 51.3h.4v.3h-.4zM106.5 51.3h.3v.3h-.3zM105.8 51.3h.4v.3h-.4zM105.2 51.3h.3v.3h-.3zM104.5 51.3h.4v.3h-.4zM103.9 51.3h.3v.3h-.3zM103.2 51.3h.3v.3h-.3zM102.6 51.3h.3v.3h-.3zM101.9 51.3h.3v.3h-.3zM101.3 51.3h.3v.3h-.3zM100.6 51.3h.3v.3h-.3zM99.9 51.3h.4v.3h-.4zM99.3 51.3h.3v.3h-.3zM98.6 51.3h.4v.3h-.4zM98 51.3h.3v.3h-.3zM97.3 51.3h.4v.3h-.4zM96.6 51.3h.4v.3h-.4zM96 51.3h.4v.3h-.4zM95.3 51.3h.4v.3h-.4zM94.7 51.3h.3v.3h-.3zM94 51.3h.4v.3h-.4zM93.4 51.3h.3v.3h-.3zM92.7 51.3h.3v.3h-.3zM92.1 51.3h.3v.3h-.3zM91.4 51.3h.3v.3h-.3zM90.8 51.3h.3v.3h-.3zM90.1 51.3h.3v.3h-.3zM89.5 51.3h.3v.3h-.3zM88.8 51.3h.3v.3h-.3zM88.1 51.3h.4v.3h-.4zM87.5 51.3h.3v.3h-.3zM86.8 51.3h.4v.3h-.4zM86.1 51.3h.4v.3h-.4zM85.5 51.3h.4v.3h-.4zM84.8 51.3h.4v.3h-.4zM84.2 51.3h.3v.3h-.3zM83.5 51.3h.4v.3h-.4zM82.9 51.3h.3v.3h-.3zM82.2 51.3h.3v.3h-.3zM81.6 51.3h.3v.3h-.3zM80.9 51.3h.3v.3h-.3zM80.3 51.3h.3v.3h-.3zM79.6 51.3h.3v.3h-.3zM79 51.3h.3v.3h-.3zM78.3 51.3h.3v.3h-.3zM77.6 51.3h.4v.3h-.4zM77 51.3h.3v.3h-.3zM76.3 51.3h.4v.3h-.4zM75.6 51.3h.4v.3h-.4zM75 51.3h.4v.3h-.4zM74.3 51.3h.4v.3h-.4zM73.7 51.3h.3v.3h-.3zM73 51.3h.4v.3h-.4zM72.4 51.3h.3v.3h-.3zM71.7 51.3h.4v.3h-.4zM71.1 51.3h.3v.3h-.3zM70.4 51.3h.3v.3h-.3zM69.8 51.3h.3v.3h-.3zM69.1 51.3h.3v.3h-.3zM68.5 51.3h.3v.3h-.3zM67.8 51.3h.3v.3h-.3zM67.1 51.3h.4v.3h-.4zM66.5 51.3h.3v.3h-.3zM65.8 51.3h.4v.3h-.4zM65.2 51.3h.3v.3h-.3zM64.5 51.3h.4v.3h-.4zM63.8 51.3h.4v.3h-.4zM63.2 51.3h.3v.3h-.3zM62.5 51.3h.4v.3h-.4zM61.9 51.3h.3v.3h-.3zM61.2 51.3h.4v.3h-.4zM60.6 51.3h.3v.3h-.3zM59.9 51.3h.3v.3h-.3zM59.3 51.3h.3v.3h-.3zM58.6 51.3h.3v.3h-.3zM58 51.3h.3v.3h-.3zM57.3 51.3h.3v.3h-.3zM56.6 51.3h.4v.3h-.4zM56 51.3h.3v.3h-.3zM55.3 51.3h.4v.3h-.4zM54.7 51.3h.3v.3h-.3zM54 51.3h.4v.3h-.4zM53.3 51.3h.4v.3h-.4zM52.7 51.3h.3v.3h-.3zM52 51.3h.4v.3h-.4zM51.4 51.3h.3v.3h-.3zM50.7 51.3h.4v.3h-.4zM50.1 51.3h.3v.3h-.3zM49.4 51.3h.3v.3h-.3zM48.8 51.3h.3v.3h-.3zM48.1 51.3h.3v.3h-.3zM47.5 51.3h.3v.3h-.3zM46.8 51.3h.3v.3h-.3zM46.1 51.3h.4v.3h-.4zM45.5 51.3h.3v.3h-.3zM44.8 51.3h.4v.3h-.4zM44.2 51.3h.3v.3h-.3zM43.5 51.3h.4v.3h-.4zM42.8 51.3h.4v.3h-.4zM42.2 51.3h.3v.3h-.3zM41.5 51.3h.4v.3h-.4zM40.9 51.3h.3v.3h-.3zM40.2 51.3h.4v.3h-.4zM39.6 51.3h.3v.3h-.3zM38.9 51.3h.3v.3h-.3zM38.3 51.3h.3v.3h-.3zM37.6 51.3h.3v.3h-.3zM37 51.3h.3v.3h-.3zM36.3 51.3h.3v.3h-.3zM35.6 51.3h.4v.3h-.4zM35 51.3h.3v.3h-.3zM34.3 51.3h.4v.3h-.4zM33.7 51.3h.3v.3h-.3zM33 51.3h.4v.3h-.4zM32.3 51.3h.4v.3h-.4zM31.7 51.3h.3v.3h-.3zM31 51.3h.4v.3h-.4zM30.4 51.3h.3v.3h-.3zM29.7 51.3h.4v.3h-.4zM29.1 51.3h.3v.3h-.3zM28.4 51.3h.3v.3h-.3zM27.8 51.3h.3v.3h-.3zM27.1 51.3h.3v.3h-.3zM26.5 51.3h.3v.3h-.3zM25.8 51.3h.3v.3h-.3zM25.1 51.3h.4v.3h-.4zM24.5 51.3h.3v.3h-.3zM23.8 51.3h.4v.3h-.4zM23.2 51.3h.3v.3h-.3zM22.5 51.3h.4v.3h-.4zM21.8 51.3h.4v.3h-.4zM21.2 51.3h.3v.3h-.3zM20.5 51.3h.4v.3h-.4zM19.9 51.3h.3v.3h-.3zM19.2 51.3h.4v.3h-.4zM18.6 51.3h.3v.3h-.3zM17.9 51.3h.3v.3h-.3zM17.3 51.3h.3v.3h-.3zM16.6 51.3h.3v.3h-.3zM16 51.3h.3v.3h-.3zM15.3 51.3h.3v.3h-.3zM14.6 51.3h.4v.3h-.4zM14 51.3h.3v.3h-.3zM13.3 51.3h.4v.3h-.4zM12.7 51.3h.3v.3h-.3zM12 51.3h.4v.3h-.4zM11.3 51.3h.4v.3h-.4zM10.7 51.3h.3v.3h-.3zM10 51.3h.4v.3h-.4zM9.4 51.3h.3v.3h-.3zM8.7 51.3h.4v.3h-.4zM8.1 51.3h.3v.3h-.3zM7.4 51.3h.3v.3h-.3zM6.8 51.3h.3v.3h-.3zM6.1 51.3h.3v.3h-.3zM5.5 51.3h.3v.3h-.3zM4.8 51.3h.3v.3h-.3zM4.1 51.3h.4v.3h-.4zM3.5 51.3h.3v.3h-.3z" fill="#a6a6a6"/>
<path d="M3.4 28.2h57.7v19.9h-57.7z" fill="#fff"/>
<path d="M3.4 28.1h57.8v20.1h-57.8zM3.4 28.3l.2-.1v19.9l-.2-.1h57.7l-.1 .1v-19.9l.1 .1z" fill="#a6a6a6"/>
<path d="M16.5 32.9h1.7v.2h-1.7z" fill="#000"/>
<path d="M61.4 28.2h84.5v18.7h-84.5z" fill="#fff"/>
<path d="M61.3 28.1h84.6l.1 .1v18.7l-.1 .2h-84.5zM61.4 28.3l.1-.1v18.7h-.1h84.5h-.1v-18.7l.1 .1z" fill="#a6a6a6"/>
<path d="M230 51.7h18.4v6.8h-18.4z" fill="#fff"/>
<path d="M229.9 51.6h18.5l.1 .1v6.9h-18.5l-.1-.1zM230.1 51.7v6.8l-.1-.1h18.4l-.1 .1v-6.8l.1 .1h-18.4z" fill="#000"/>
<path d="M217.3 64.6l2.7 4h-5.4z" fill="#fff"/>
<path d="M217.1 64.3l.5 .1 2.7 4.1a.34 .34 0 0 1-.3 .5h-5.4a.34 .34 0 0 1-.3-.5zM217 64.7h.6l-2.7 4.1-.3-.5h5.4l-.3 .5z" fill="#000"/>
<path d="M217.5 69.4l2.6 4.1h-5.3z" fill="#fff"/>
<path d="M217.3 69.1l.5 .2 2.6 4a.34 .34 0 0 1-.3 .5h-5.3a.34 .34 0 0 1-.3-.5zM217.2 69.6h.6l-2.7 4.1-.3-.5h5.3l-.2 .5z" fill="#000"/>
<path d="M217.8 79.8l2.8 4h-5.4z" fill="#fff"/>
<path d="M217.7 79.5l.4 .1 2.7 4.1 .1 .3-.2 .1-5.5 .1-.3-.2v-.3zM217.6 79.9h.5l-2.6 4.1-.3-.5h5.4l-.3 .5z" fill="#000"/>
<path d="M218.1 84.2l2.6 4h-5.4z" fill="#fff"/>
<path d="M217.8 83.9l.3-.1 .2 .1 2.7 4.1v.3l-.1 .2h-5.6l-.2-.2v-.3zM217.8 84.3h.5l-2.7 4-.3-.5h5.4l-.3 .5z" fill="#000"/>
<path d="M208.2 116.9l2.7 4h-5.4z" fill="#fff"/>
<path d="M208 116.6l.4 .1 2.7 4.1 .1 .3-.3 .2h-5.4a.34 .34 0 0 1-.3-.5zM207.9 117.1h.5l-2.7 4-.2-.5h5.4l-.3 .5z" fill="#000"/>
<path d="M208.3 121.7l2.6 4h-5.3z" fill="#fff"/>
<path d="M208 121.5l.3-.1 .2 .1 2.7 4.1a.34 .34 0 0 1-.3 .5h-5.3a.34 .34 0 0 1-.3-.5zM208 121.9h.5l-2.6 4-.3-.5h5.3l-.2 .5z" fill="#000"/>
<g font-size="3.6">
<text x="5.8" y="51.5">This Requisition cancels Requisition No.10385‐1070‐SN.:2‐Rev.:00 Date:00.06.10</text>
<text x="216.3" y="68.8">1</text>
<text x="216.5" y="73.7">1</text>
<text x="216.8" y="84">1</text>
<text x="217" y="88.4">1</text>
<text x="207.1" y="121.2">1</text>
<text x="207.3" y="125.9">1</text>
<text x="179.7" y="130.3">Refrence Drawing</text>
<text x="240.9" y="130.4">Rev.</text>
<text x="251.9" y="130.4">Date</text>
<text x="184.1" y="141.5">Attachment</text>
<text x="240.9" y="141.7">Rev.</text>
<text x="251.9" y="141.7">Date</text>
</g>
<g font-size="3.4">
<text x="85.6" y="34.5">Material Requisition (MR)</text>
<text x="101.3" y="38.7">For</text>
<text x="95.9" y="42.9">Production</text>
</g>
<g font-size="3.3">
<text x="5.8" y="32.5">Order No : 10385</text>
<text x="5.8" y="40.5">Project : بات نيواس</text>
<text x="5.8" y="36.4">Product : AC System(Main)</text>
<text x="147.7" y="36.2">MR No :</text>
<text x="149.5" y="40.9">Date:</text>
<text x="160.6" y="40.9">00.07.28</text>
<text x="162.3" y="36.2">10385</text>
<text x="176.9" y="36.2">1070</text>
<text x="193.8" y="36.2">2</text>
<text x="149.8" y="45.6">Rev.:</text>
<text x="165.7" y="45.6">1</text>
<text x="173.9" y="45.6">Page No :</text>
<text x="190.8" y="45.6">2 of 2</text>
<text x="234" y="55.8">رابان ه</text>
<text x="240" y="55.8">يرظن</text>
<text x="234" y="108.4">رابان ه</text>
<text x="240" y="108.4">يرظن</text>
<text x="7.3" y="131.5">Requeirement:</text>
</g>
<g font-size="3">
<text x="160.9" y="31.4">Order No</text>
<text x="175.3" y="31.4">Mat. No</text>
<text x="193" y="31.4">SN</text>
<text x="4.7" y="58.9">Pos.</text>
<text x="13.7" y="56.9">Station</text>
<text x="31.7" y="58.9">Product</text>
<text x="48.3" y="58.9">Sub.Product</text>
<text x="73.7" y="58.9">Part</text>
<text x="90" y="58.9">Description</text>
<text x="109.1" y="58.9">Material</text>
<text x="127.6" y="58.7">Dim./Spec.</text>
<text x="150.5" y="56.9">Qty</text>
<text x="161" y="58.9">G.W.(Kg)</text>
<text x="174.8" y="58.9">N.W.(Kg)</text>
<text x="189.2" y="58.9">Scrap(%)</text>
<text x="211" y="58.9">Remark</text>
<text x="14.9" y="60.8">/Item</text>
<text x="150.1" y="60.8">(Pcs)</text>
<text x="5.6" y="67.6">12</text>
<text x="12.4" y="67.6">AC‐03.04</text>
<text x="31.5" y="67.2">يروحم نف</text>
<text x="54.4" y="67.2">نف</text>
<text x="71.7" y="67.2">نف هحفص</text>
<text x="88.8" y="67.2">هتخاس شيپ هعطق</text>
<text x="107.1" y="67.6">Aluminium</text>
<text x="130.9" y="67.7">1400</text>
<text x="151.3" y="67.6">24</text>
<text x="5.6" y="72.6">13</text>
<text x="5.6" y="77.7">14</text>
<text x="12.4" y="72.6">AC‐01.02</text>
<text x="12.4" y="77.7">AC‐03.04</text>
<text x="34.4" y="72.1">رپمد</text>
<text x="34.4" y="77.3">رپمد</text>
<text x="54.1" y="72.1">هغيت</text>
<text x="54.1" y="77.3">هغيت</text>
<text x="71.7" y="72.1">رپمد هغيت</text>
<text x="71.8" y="77.3">رپمد هغيت</text>
<text x="88.8" y="72.1">هتخاس شيپ هعطق</text>
<text x="88.8" y="77.3">هتخاس شيپ هعطق</text>
<text x="107.1" y="72.6">Aluminium</text>
<text x="107.1" y="77.7">Aluminium</text>
<text x="129.3" y="72.4">L=1976</text>
<text x="129.3" y="77.6">L=1520</text>
<text x="150.6" y="72.6">204</text>
<text x="150.6" y="77.7">342</text>
<text x="5.6" y="82.6">15</text>
<text x="12.4" y="82.6">AC‐01.02</text>
<text x="33.4" y="82.3">رشاور اي</text>
<text x="51.4" y="82.3">ك بان لز نا</text>
<text x="70.8" y="82.3">ليتسا تسب</text>
<text x="88.8" y="82.3">هتخاس شيپ هعطق</text>
<text x="109.2" y="82.3">ريگن ليتسا</text>
<text x="133.8" y="82.8">‐</text>
<text x="149.7" y="82.6">2624</text>
<text x="5.6" y="87.3">16</text>
<text x="12.4" y="87.3">AC‐03.04</text>
<text x="33.4" y="87">رشاور اي</text>
<text x="51.4" y="87">ك بان لز نا</text>
<text x="70.8" y="87">ليتسا تسب</text>
<text x="88.8" y="87">هتخاس شيپ هعطق</text>
<text x="109.2" y="87">ريگن ليتسا</text>
<text x="133.8" y="87.5">‐</text>
<text x="149.7" y="87.3">3456</text>
<text x="5.6" y="92">17</text>
<text x="11.7" y="92">All Station</text>
<text x="33.4" y="91.7">رشاور اي</text>
<text x="53" y="91.7">زيررس</text>
<text x="70.8" y="91.7">زيررس يفيق</text>
<text x="88.8" y="91.7">هتخاس شيپ هعطق</text>
<text x="107.1" y="92">Aluminium</text>
<text x="133.8" y="92.2">‐</text>
<text x="151.3" y="92">16</text>
<text x="5.6" y="96.7">18</text>
<text x="5.6" y="101.4">19</text>
<text x="12.5" y="96.7">AC‐01.02</text>
<text x="12.5" y="101.4">AC‐03.04</text>
<text x="34.4" y="96.4">رپمد</text>
<text x="34.4" y="101">رپمد</text>
<text x="54" y="96.4">باق</text>
<text x="54" y="101">باق</text>
<text x="73" y="96.4">كشوگ</text>
<text x="73" y="101">كشوگ</text>
<text x="88.8" y="96.4">هتخاس شيپ هعطق</text>
<text x="88.8" y="101">هتخاس شيپ هعطق</text>
<text x="110.6" y="96.7">H.D.G</text>
<text x="110.6" y="101.4">H.D.G</text>
<text x="133.8" y="96.9">‐</text>
<text x="133.8" y="101.6">‐</text>
<text x="150.5" y="101.4">144</text>
<text x="151.3" y="96.7">96</text>
<text x="150.8" y="106.8">DM</text>
<text x="164.8" y="106.8">D3</text>
<text x="192.4" y="106.8">W2</text>
<text x="4.7" y="111.5">Pos.</text>
<text x="13.7" y="109.5">Station</text>
<text x="14.9" y="113.4">/Item</text>
<text x="31.7" y="111.5">Product</text>
<text x="48.3" y="111.5">Sub.Product</text>
<text x="73.7" y="111.5">Part</text>
<text x="90" y="111.5">Description</text>
<text x="108.1" y="113.1">گنيلپوك رطق</text>
<text x="112.4" y="109.1">DC</text>
<text x="127.2" y="112.9">پمپ تفش رطق</text>
<text x="132.5" y="109">DP</text>
<text x="148.2" y="110.7">تفش رطق</text>
<text x="162.1" y="110.7">يف نا رطق</text>
<text x="173.4" y="113.1">پمپ راخ ضرع</text>
<text x="178.1" y="109.1">W1</text>
<text x="189.8" y="110.7">راخ ضرع</text>
<text x="212.8" y="113.4">(Pcs(</text>
<text x="213.5" y="109.5">Qty</text>
<text x="33.4" y="119.8">رشاور اي</text>
<text x="48.6" y="119.8">يان سرآب متسيس</text>
<text x="72.2" y="119.8">گنيلپوك</text>
<text x="88.8" y="119.8">هتخاس شيپ هعطق</text>
<text x="150.6" y="115.4">روتوم</text>
<text x="162.4" y="115.4">گنيلپوك</text>
<text x="192.1" y="115.4">روتوم</text>
<text x="5.6" y="120.2">20</text>
<text x="5.6" y="124.9">21</text>
<text x="12.4" y="120.2">AC‐01.02</text>
<text x="12.4" y="124.9">AC‐03.04</text>
<text x="33.4" y="124.5">رشاور اي</text>
<text x="48.6" y="124.5">يان سرآب متسيس</text>
<text x="72.2" y="124.5">گنيلپوك</text>
<text x="88.8" y="124.5">هتخاس شيپ هعطق</text>
<text x="111.8" y="120.2">145</text>
<text x="111.8" y="124.9">145</text>
<text x="133.8" y="120.3">‐</text>
<text x="133.8" y="125">‐</text>
<text x="152.5" y="120.2">‐</text>
<text x="152.5" y="124.9">‐</text>
<text x="165.9" y="120.2">‐</text>
<text x="165.9" y="124.9">‐</text>
<text x="179.7" y="120.2">‐</text>
<text x="179.7" y="124.9">‐</text>
<text x="194" y="120.2">‐</text>
<text x="194" y="124.9">‐</text>
<text x="214.8" y="120.2">2</text>
<text x="214.8" y="124.9">4</text>
</g>
<g font-size="2.6">
<text x="251.3" y="58.5">تساوخرد</text>
<text x="253.1" y="54.3">هرامش</text>
<text x="231.3" y="62.5">يدوجوم</text>
<text x="239.9" y="62.5">يتساوخرد</text>
<text x="253.2" y="62.7">ديرخ</text>
<text x="253.1" y="106.8">هرامش</text>
<text x="251.3" y="111">تساوخرد</text>
<text x="231.3" y="115.1">يدوجوم</text>
<text x="239.9" y="115.1">يتساوخرد</text>
<text x="253.2" y="115.2">ديرخ</text>
<text x="7.5" y="142.1">Prepared By :</text>
<text x="39.3" y="142.1">Checked By :</text>
<text x="71.5" y="142.1">Approved By :</text>
<text x="113.5" y="142.2">Management :</text>
<text x="9.2" y="145.3">A.Jokar</text>
<text x="39.9" y="145.3">A.Jokar</text>
<text x="13" y="153.2">Procurement</text>
<text x="52.3" y="153.2">Q.C.</text>
<text x="80.6" y="153.2">Warehouse</text>
<text x="116.9" y="153.2">Engineering</text>
<text x="153.5" y="153.2">Production</text>
<text x="191.1" y="153.2">Financial Dep't</text>
<text x="231.6" y="153.2">Planning Dep't</text>
</g>
</svg>
